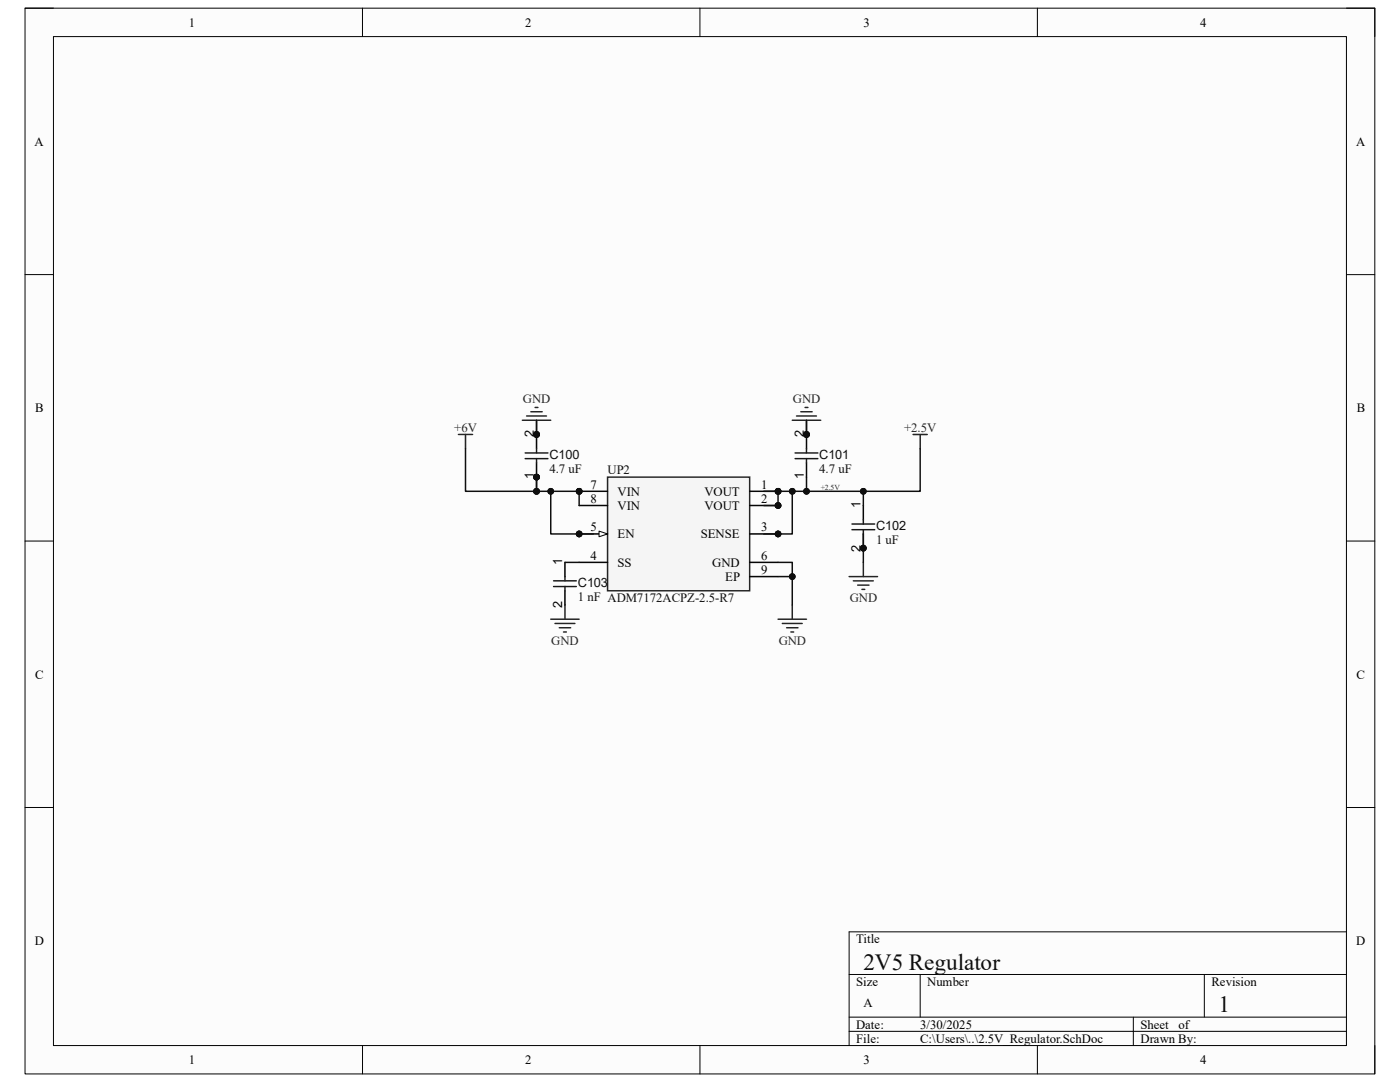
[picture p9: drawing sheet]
<svg xmlns="http://www.w3.org/2000/svg" width="279mm" height="216mm" viewBox="0 0 279 216" stroke-linecap="round" stroke-linejoin="round" font-family="sans-serif">
<path d="M5 1.6h269.4v212.7h-269.4z" fill-rule="evenodd" fill="#fcfcfc"/>
<path d="M5 1.6h269.4v212.7h-269.4z" fill="none" stroke="#000" stroke-width=".2"/>
<path d="M10.7 7.3h258v201.3h-258z" fill-rule="evenodd" fill="#fcfcfc"/>
<g fill="none" stroke="#000" stroke-width=".2">
<path d="M5 1.6h5.7M10.7 7.3h258v201.3h-258zM72.3 1.6v5.7M139.7 1.6v5.7M207 1.6v5.7M268.7 1.6h5.7v5.7M5 54.8h5.7M268.7 54.8h5.7M5 108h5.7M268.7 108h5.7M5 161.1h5.7M268.7 161.1h5.7"/>
<path d="M169.5 194.4h99.2M183.6 194.4v8.6M240.3 194.4v8.6M268.7 185.9h-99.2v22.7M72.3 208.6v5.7M139.7 208.6v5.7M169.5 203h99.2M169.5 205.8h99.2M207 208.6v5.7M226.2 203v5.6M274.4 208.6v5.7"/>
</g>
<circle cx="115.6" cy="98" r=".57" fill="#0e0e0e"/>
<circle cx="115.6" cy="98" r=".57" fill="none" stroke="#0e0e0e" stroke-width=".2"/>
<circle cx="155.3" cy="98" r=".57" fill="#0e0e0e"/>
<circle cx="155.3" cy="98" r=".57" fill="none" stroke="#0e0e0e" stroke-width=".2"/>
<circle cx="155.3" cy="100.9" r=".57" fill="#0e0e0e"/>
<circle cx="155.3" cy="100.9" r=".57" fill="none" stroke="#0e0e0e" stroke-width=".2"/>
<circle cx="115.6" cy="106.5" r=".57" fill="#0e0e0e"/>
<circle cx="115.6" cy="106.5" r=".57" fill="none" stroke="#0e0e0e" stroke-width=".2"/>
<circle cx="155.3" cy="106.5" r=".57" fill="#0e0e0e"/>
<circle cx="155.3" cy="106.5" r=".57" fill="none" stroke="#0e0e0e" stroke-width=".2"/>
<path d="M121.3 95.2h28.3v22.7h-28.3z" fill-rule="evenodd" fill="#f5f5f5"/>
<path d="M121.3 95.2h28.3v22.7h-28.3z" fill="none" stroke="#262626" stroke-width=".3"/>
<path d="M115.6 98h5.7" fill="none" stroke="#000" stroke-width=".3"/>
<circle cx="115.6" cy="98" r=".57" fill="#0e0e0e"/>
<circle cx="115.6" cy="98" r=".57" fill="none" stroke="#0e0e0e" stroke-width=".2"/>
<path d="M149.6 98h5.7M115.6 100.9h5.7" fill="none" stroke="#000" stroke-width=".3"/>
<circle cx="155.3" cy="98" r=".57" fill="#0e0e0e"/>
<circle cx="155.3" cy="98" r=".57" fill="none" stroke="#0e0e0e" stroke-width=".2"/>
<path d="M149.6 100.9h5.7" fill="none" stroke="#000" stroke-width=".3"/>
<circle cx="155.3" cy="100.9" r=".57" fill="#0e0e0e"/>
<circle cx="155.3" cy="100.9" r=".57" fill="none" stroke="#0e0e0e" stroke-width=".2"/>
<path d="M115.6 106.5h5.7" fill="none" stroke="#000" stroke-width=".3"/>
<path d="M119.6 106l1.7 .5-1.7 .6z" fill="#fbfbfb"/>
<path d="M119.6 106l1.7 .5-1.7 .6z" fill="none" stroke="#000" stroke-width=".2"/>
<circle cx="115.6" cy="106.5" r=".57" fill="#0e0e0e"/>
<circle cx="115.6" cy="106.5" r=".57" fill="none" stroke="#0e0e0e" stroke-width=".2"/>
<path d="M149.6 115.1h5.7M149.6 106.5h5.7" fill="none" stroke="#000" stroke-width=".3"/>
<circle cx="155.3" cy="106.5" r=".57" fill="#0e0e0e"/>
<circle cx="155.3" cy="106.5" r=".57" fill="none" stroke="#0e0e0e" stroke-width=".2"/>
<path d="M115.6 112.2h5.7M149.6 112.2h5.7" fill="none" stroke="#000" stroke-width=".3"/>
<path d="M158.1 83.9h5.7M159 83h3.9M159.8 82.2h2.3M160.7 81.3h.5M161 83.9v2.8M155.3 123.6h5.7M156.1 124.4h4M157 125.3h2.3M157.8 126.1h.6M158.1 120.7v2.9" fill="none" stroke="#262626" stroke-width=".3"/>
<circle cx="161" cy="86.7" r=".57" fill="#0e0e0e"/>
<circle cx="161" cy="86.7" r=".57" fill="none" stroke="#0e0e0e" stroke-width=".2"/>
<path d="M104.2 83.9h5.7M105.1 83h4M105.9 82.2h2.3M106.8 81.3h.6M107.1 83.9v2.8" fill="none" stroke="#262626" stroke-width=".3"/>
<circle cx="107.1" cy="86.7" r=".57" fill="#0e0e0e"/>
<circle cx="107.1" cy="86.7" r=".57" fill="none" stroke="#0e0e0e" stroke-width=".2"/>
<g fill="none" stroke="#262626" stroke-width=".3">
<path d="M91.5 86.7h2.8M92.9 86.7v2.8M182.2 86.7h2.9M183.6 86.7v2.8M169.5 115.1h5.6M170.3 115.9h4M171.2 116.8h2.2M172 117.6h.6M172.3 112.2v2.9M109.9 123.6h5.7M110.8 124.4h3.9M111.6 125.3h2.3"/>
<path d="M112.5 126.1h.5M112.7 120.7v2.9"/>
</g>
<circle cx="107.1" cy="95.2" r=".57" fill="#0e0e0e"/>
<circle cx="107.1" cy="95.2" r=".57" fill="none" stroke="#0e0e0e" stroke-width=".2"/>
<circle cx="107.1" cy="86.7" r=".57" fill="#0e0e0e"/>
<circle cx="107.1" cy="86.7" r=".57" fill="none" stroke="#0e0e0e" stroke-width=".2"/>
<path d="M107.1 92.4v2.8" fill="none" stroke="#000" stroke-width=".3"/>
<circle cx="107.1" cy="95.2" r=".57" fill="#0e0e0e"/>
<circle cx="107.1" cy="95.2" r=".57" fill="none" stroke="#0e0e0e" stroke-width=".2"/>
<path d="M107.1 86.7v2.8" fill="none" stroke="#000" stroke-width=".3"/>
<circle cx="107.1" cy="86.7" r=".57" fill="#0e0e0e"/>
<circle cx="107.1" cy="86.7" r=".57" fill="none" stroke="#0e0e0e" stroke-width=".2"/>
<path d="M104.8 90.4h4.5M104.8 91.5h4.5M107.1 89.5v.9M107.1 91.5v.9" fill="none" stroke="#1c1c1c" stroke-width=".3"/>
<circle cx="172.3" cy="109.4" r=".57" fill="#0e0e0e"/>
<circle cx="172.3" cy="109.4" r=".57" fill="none" stroke="#0e0e0e" stroke-width=".2"/>
<path d="M172.3 100.9v2.8M172.3 106.5v2.9" fill="none" stroke="#000" stroke-width=".3"/>
<circle cx="172.3" cy="109.4" r=".57" fill="#0e0e0e"/>
<circle cx="172.3" cy="109.4" r=".57" fill="none" stroke="#0e0e0e" stroke-width=".2"/>
<path d="M110.5 117h4.5M110.5 115.9h4.5M112.7 115.1v.8M112.7 117v.9M170 105.7h4.6M170 104.6h4.6M172.3 103.7v.9M172.3 105.7v.8" fill="none" stroke="#1c1c1c" stroke-width=".3"/>
<path d="M112.7 112.2v2.9M112.7 117.9v2.8" fill="none" stroke="#000" stroke-width=".3"/>
<path d="M152.4 98h2.9v2.9h-2.9" fill="none" stroke="#0e0e0e" stroke-width=".3"/>
<circle cx="155.3" cy="100.9" r=".57" fill="#0e0e0e"/>
<circle cx="155.3" cy="100.9" r=".57" fill="none" stroke="#0e0e0e" stroke-width=".2"/>
<circle cx="155.3" cy="98" r=".57" fill="#0e0e0e"/>
<circle cx="155.3" cy="98" r=".57" fill="none" stroke="#0e0e0e" stroke-width=".2"/>
<path d="M161 83.9v2.8" fill="none" stroke="#0e0e0e" stroke-width=".3"/>
<circle cx="161" cy="86.7" r=".57" fill="#0e0e0e"/>
<circle cx="161" cy="86.7" r=".57" fill="none" stroke="#0e0e0e" stroke-width=".2"/>
<path d="M161 95.2v2.8" fill="none" stroke="#0e0e0e" stroke-width=".3"/>
<circle cx="161" cy="98" r=".57" fill="#0e0e0e"/>
<circle cx="161" cy="98" r=".57" fill="none" stroke="#0e0e0e" stroke-width=".2"/>
<path d="M107.1 83.9v2.8" fill="none" stroke="#0e0e0e" stroke-width=".3"/>
<circle cx="107.1" cy="86.7" r=".57" fill="#0e0e0e"/>
<circle cx="107.1" cy="86.7" r=".57" fill="none" stroke="#0e0e0e" stroke-width=".2"/>
<path d="M107.1 95.2v2.8" fill="none" stroke="#0e0e0e" stroke-width=".3"/>
<circle cx="107.1" cy="98" r=".57" fill="#0e0e0e"/>
<circle cx="107.1" cy="98" r=".57" fill="none" stroke="#0e0e0e" stroke-width=".2"/>
<circle cx="107.1" cy="95.2" r=".57" fill="#0e0e0e"/>
<circle cx="107.1" cy="95.2" r=".57" fill="none" stroke="#0e0e0e" stroke-width=".2"/>
<path d="M158.1 98v8.5h-5.7" fill="none" stroke="#0e0e0e" stroke-width=".3"/>
<circle cx="155.3" cy="106.5" r=".57" fill="#0e0e0e"/>
<circle cx="155.3" cy="106.5" r=".57" fill="none" stroke="#0e0e0e" stroke-width=".2"/>
<circle cx="158.1" cy="98" r=".57" fill="#0e0e0e"/>
<circle cx="158.1" cy="98" r=".57" fill="none" stroke="#0e0e0e" stroke-width=".2"/>
<path d="M92.9 89.5v8.5h22.7" fill="none" stroke="#0e0e0e" stroke-width=".3"/>
<circle cx="107.1" cy="98" r=".57" fill="#0e0e0e"/>
<circle cx="107.1" cy="98" r=".57" fill="none" stroke="#0e0e0e" stroke-width=".2"/>
<circle cx="109.9" cy="98" r=".57" fill="#0e0e0e"/>
<circle cx="109.9" cy="98" r=".57" fill="none" stroke="#0e0e0e" stroke-width=".2"/>
<circle cx="115.6" cy="98" r=".57" fill="#0e0e0e"/>
<circle cx="115.6" cy="98" r=".57" fill="none" stroke="#0e0e0e" stroke-width=".2"/>
<path d="M115.6 98v2.9" fill="none" stroke="#0e0e0e" stroke-width=".3"/>
<circle cx="115.6" cy="98" r=".57" fill="#0e0e0e"/>
<circle cx="115.6" cy="98" r=".57" fill="none" stroke="#0e0e0e" stroke-width=".2"/>
<path d="M109.9 98v8.5h8.5" fill="none" stroke="#0e0e0e" stroke-width=".3"/>
<circle cx="109.9" cy="98" r=".57" fill="#0e0e0e"/>
<circle cx="109.9" cy="98" r=".57" fill="none" stroke="#0e0e0e" stroke-width=".2"/>
<circle cx="115.6" cy="106.5" r=".57" fill="#0e0e0e"/>
<circle cx="115.6" cy="106.5" r=".57" fill="none" stroke="#0e0e0e" stroke-width=".2"/>
<path d="M112.7 112.2h2.9M155.3 112.2h2.8v2.9h-2.8" fill="none" stroke="#0e0e0e" stroke-width=".3"/>
<circle cx="158.1" cy="115.1" r=".57" fill="#0e0e0e"/>
<circle cx="158.1" cy="115.1" r=".57" fill="none" stroke="#0e0e0e" stroke-width=".2"/>
<path d="M158.1 115.1v5.6" fill="none" stroke="#0e0e0e" stroke-width=".3"/>
<circle cx="158.1" cy="115.1" r=".57" fill="#0e0e0e"/>
<circle cx="158.1" cy="115.1" r=".57" fill="none" stroke="#0e0e0e" stroke-width=".2"/>
<path d="M172.3 106.5v5.7" fill="none" stroke="#0e0e0e" stroke-width=".3"/>
<circle cx="172.3" cy="109.4" r=".57" fill="#0e0e0e"/>
<circle cx="172.3" cy="109.4" r=".57" fill="none" stroke="#0e0e0e" stroke-width=".2"/>
<path d="M172.3 98v2.9" fill="none" stroke="#0e0e0e" stroke-width=".3"/>
<circle cx="172.3" cy="98" r=".57" fill="#0e0e0e"/>
<circle cx="172.3" cy="98" r=".57" fill="none" stroke="#0e0e0e" stroke-width=".2"/>
<path d="M183.6 89.5v8.5h-28.3" fill="none" stroke="#0e0e0e" stroke-width=".3"/>
<circle cx="155.3" cy="98" r=".57" fill="#0e0e0e"/>
<circle cx="155.3" cy="98" r=".57" fill="none" stroke="#0e0e0e" stroke-width=".2"/>
<circle cx="158.1" cy="98" r=".57" fill="#0e0e0e"/>
<circle cx="158.1" cy="98" r=".57" fill="none" stroke="#0e0e0e" stroke-width=".2"/>
<circle cx="161" cy="98" r=".57" fill="#0e0e0e"/>
<circle cx="161" cy="98" r=".57" fill="none" stroke="#0e0e0e" stroke-width=".2"/>
<circle cx="172.3" cy="98" r=".57" fill="#0e0e0e"/>
<circle cx="172.3" cy="98" r=".57" fill="none" stroke="#0e0e0e" stroke-width=".2"/>
<path d="M107.1 95.2v2.8" fill="none" stroke="#0e0e0e" stroke-width=".3"/>
<circle cx="107.1" cy="98" r=".57" fill="#0e0e0e"/>
<circle cx="107.1" cy="98" r=".57" fill="none" stroke="#0e0e0e" stroke-width=".2"/>
<circle cx="107.1" cy="95.2" r=".57" fill="#0e0e0e"/>
<circle cx="107.1" cy="95.2" r=".57" fill="none" stroke="#0e0e0e" stroke-width=".2"/>
<circle cx="161" cy="86.7" r=".57" fill="#0e0e0e"/>
<circle cx="161" cy="86.7" r=".57" fill="none" stroke="#0e0e0e" stroke-width=".2"/>
<path d="M161 86.7v2.8M161 92.4v2.8" fill="none" stroke="#000" stroke-width=".3"/>
<circle cx="161" cy="86.7" r=".57" fill="#0e0e0e"/>
<circle cx="161" cy="86.7" r=".57" fill="none" stroke="#0e0e0e" stroke-width=".2"/>
<path d="M158.7 90.4h4.5M158.7 91.5h4.5M161 89.5v.9M161 91.5v.9" fill="none" stroke="#1c1c1c" stroke-width=".3"/>
<g font-size="4.6" fill="#0e0e0e">
<text x="172.3" y="193.5">2V5 Regulator</text>
<text x="243.2" y="202">1</text>
</g>
<g font-size="2.5">
<text x="37.7" y="5.3">1</text>
<text x="104.8" y="5.3">2</text>
<text x="172.3" y="5.3">3</text>
<text x="239.5" y="5.3">4</text>
<text x="6.9" y="29.1">A</text>
<text x="270.6" y="29.1">A</text>
<text x="7" y="82.3">B</text>
<text x="270.8" y="82.3">B</text>
<text x="106.6" y="87.2" transform="rotate(-90 106.6 87.2)">2</text>
<text x="160.4" y="87.2" transform="rotate(-90 160.4 87.2)">2</text>
<text x="106.6" y="95.6" transform="rotate(-90 106.6 95.6)">1</text>
<text x="160.4" y="95.6" transform="rotate(-90 160.4 95.6)">1</text>
<text x="117.8" y="97.5">7</text>
<text x="117.9" y="100.3">8</text>
<text x="123.2" y="98.9">VIN</text>
<text x="123.2" y="101.7">VIN</text>
<text x="140.6" y="98.9">VOUT</text>
<text x="140.6" y="101.7">VOUT</text>
<text x="151.9" y="97.5">1</text>
<text x="151.9" y="100.3">2</text>
<text x="171.7" y="101.4" transform="rotate(-90 171.7 101.4)">1</text>
<text x="117.9" y="106">5</text>
<text x="123.2" y="107.4">EN</text>
<text x="139.9" y="107.4">SENSE</text>
<text x="151.9" y="106">3</text>
<text x="112.2" y="112.8" transform="rotate(-90 112.2 112.8)">1</text>
<text x="117.8" y="111.7">4</text>
<text x="123.2" y="113.1">SS</text>
<text x="142.2" y="113.1">GND</text>
<text x="151.9" y="111.7">6</text>
<text x="171.7" y="110.1" transform="rotate(-90 171.7 110.1)">2</text>
<text x="144.7" y="115.9">EP</text>
<text x="151.9" y="114.5">9</text>
<text x="112.2" y="121.4" transform="rotate(-90 112.2 121.4)">2</text>
<text x="7" y="135.4">C</text>
<text x="270.7" y="135.4">C</text>
<text x="6.9" y="188.6">D</text>
<text x="170.9" y="188.2">Title</text>
<text x="270.7" y="188.6">D</text>
<text x="170.9" y="196.7">Size</text>
<text x="185" y="196.7">Number</text>
<text x="241.8" y="196.7">Revision</text>
<text x="172.3" y="201">A</text>
<text x="170.9" y="205.2">Date:</text>
<text x="170.9" y="208.1">File:</text>
<text x="183.6" y="205.2">3/30/2025</text>
<text x="183.7" y="208.1">C:\Users\..\2.5V_Regulator.SchDoc</text>
<text x="227.6" y="205.2">Sheet</text>
<text x="227.6" y="208.1">Drawn By:</text>
<text x="235.2" y="205.2">of</text>
<text x="37.7" y="212.3">1</text>
<text x="104.8" y="212.3">2</text>
<text x="172.3" y="212.3">3</text>
<text x="239.5" y="212.3">4</text>
</g>
<g font-size="2.5" fill="#262626">
<text x="104.4" y="80.5">GND</text>
<text x="158.2" y="80.5">GND</text>
<text x="90.6" y="86.1">+6V</text>
<text x="180.4" y="86.1">+2.5V</text>
<text x="169.6" y="120.2">GND</text>
<text x="110" y="128.7">GND</text>
<text x="155.4" y="128.7">GND</text>
</g>
<g font-size="2.5" fill="#0e0e0e">
<text x="109.6" y="94.4">4.7 uF</text>
<text x="109.6" y="91.6">C100</text>
<text x="121.2" y="94.7">UP2</text>
<text x="163.5" y="94.4">4.7 uF</text>
<text x="163.5" y="91.6">C101</text>
<text x="174.8" y="105.7">C102</text>
<text x="174.8" y="108.5">1 uF</text>
<text x="115.3" y="119.9">1 nF ADM7172ACPZ-2.5-R7</text>
<text x="115.3" y="117.1">C103</text>
</g>
<text font-size="1.5" fill="#262626" x="163.8" y="97.7">+2.5V</text>
</svg>
